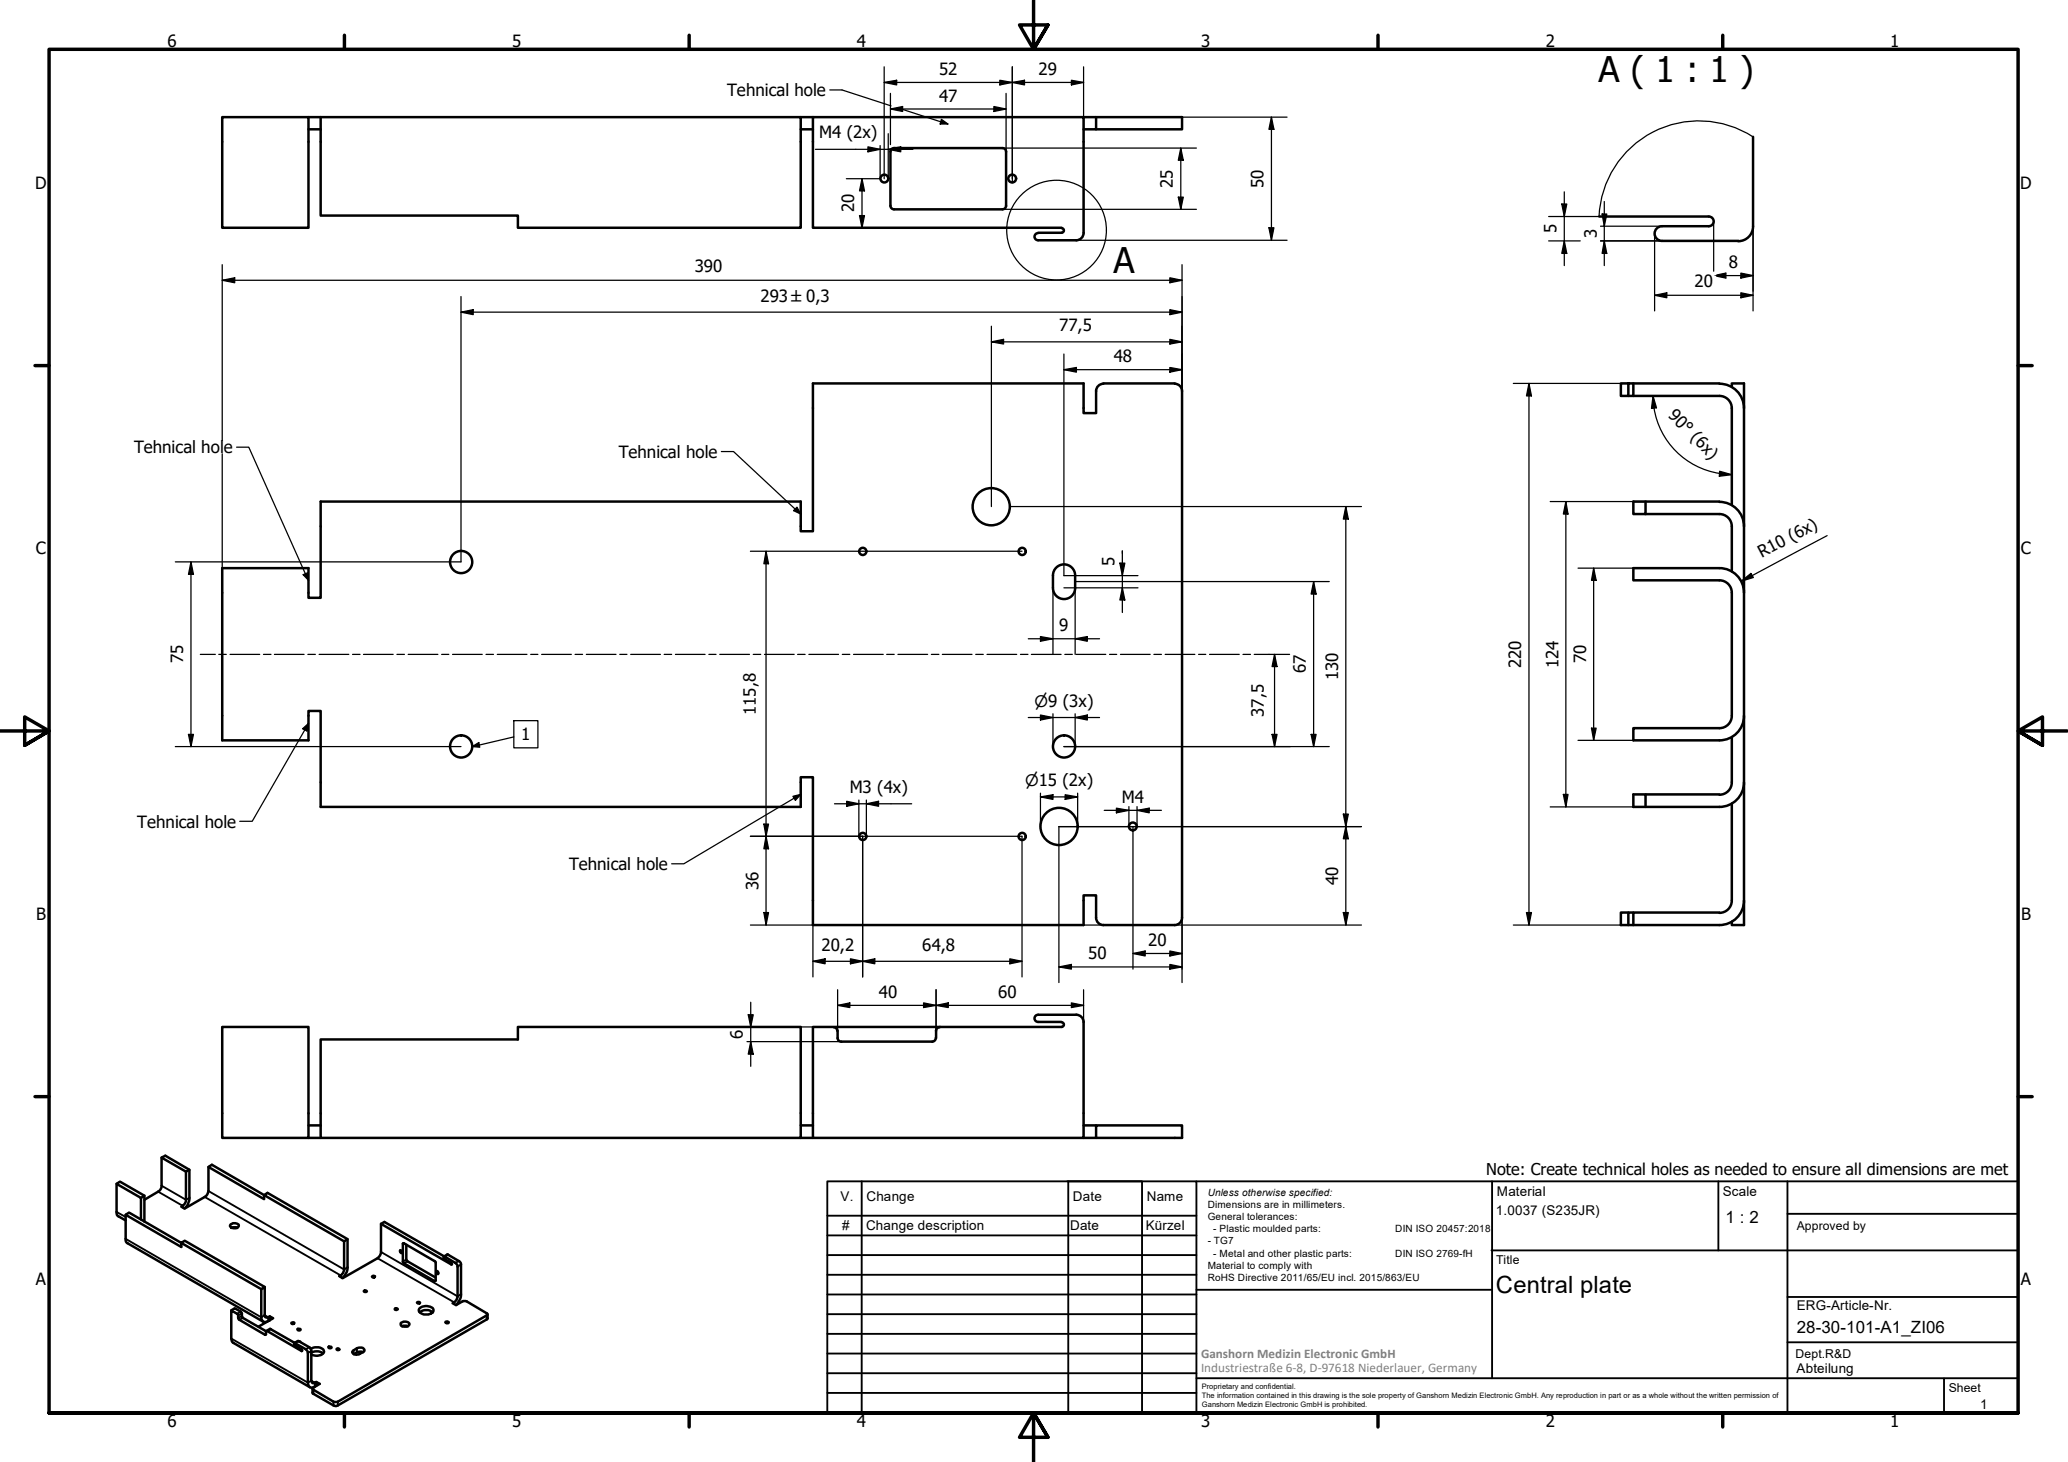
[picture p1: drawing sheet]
<svg xmlns="http://www.w3.org/2000/svg" width="420mm" height="297mm" viewBox="0 0 420 297" stroke-linecap="round" stroke-linejoin="round" font-family="sans-serif">
<!-- layer: Visible (ISO) -->
<g fill="none" stroke="#000" stroke-width=".51">
<path d="M45.1 23.8h17.6v22.5h-17.6zM62.7 23.8h2.5M62.7 26.3h2.5M65.2 23.8h97.5v22.5h-57.5v-2.5h-40zM162.7 23.8h2.5M162.7 26.3h2.5M180.9 30.8v11M181.6 30.1a.73 .73 0 0 0-.7 .7M181.7 30.1h21.9M203.7 30.1a.73 .73 0 0 1 .7 .7M204.4 30.8v11M220.2 23.8h20v2.5h-17.5"/>
<path d="M222.7 23.8v2.5h-2.5M356.2 27.8v18.2a3 3 0 0 1-3 3M180.9 41.8a.73 .73 0 0 0 .7 .7M181.7 42.5h21.9M204.4 41.8a.73 .73 0 0 1-.7 .7M210.9 47.4a.73 .73 0 0 0-.7 .7 .73 .73 0 0 0 .7 .7M210.9 48.8h7.8M215.6 46.3h-50.4v-22.5h55v23.5M215.7 46.3a.48 .48 0 0 1 .5 .5 .48 .48 0 0 1-.5 .5h-4.8M220.2 47.3a1.49 1.49 0 0 1-1.5 1.5M324.9 44h22.3a.98 .98 0 0 1 1 1 .98 .98 0 0 1-1 1h-9.5a1.49 1.49 0 0 0-1.5 1.5 1.49 1.49 0 0 0 1.5 1.4h15.5M224.2 77.9h14.5"/>
<path d="M224.2 78a1.49 1.49 0 0 0-1.5 1.5v4.4h-2.5v-6h-55v30h-2.5v-6h-97.5v19.6h-2.5v-6.1h-17.6v35h17.6v-6h2.5v19.5h97.5v-6h2.5v30h55v-6h2.5v4.5M238.7 78a1.49 1.49 0 0 1 1.5 1.5v106.9M330.8 77.9v2.5h-1.5v-2.5h20M331.9 77.9v2.5h-1.1M349.3 78a5 5 0 0 1 5 4.9M351.9 78.6v-.7h2.4v110h-2.4v-.7M331.9 80.4h17.4M349.3 80.4a2.51 2.51 0 0 1 2.6 2.5M351.9 82.9v19.7M213.9 116.9a2.25 2.25 0 0 1 2.3-2.2 2.25 2.25 0 0 1 2.2 2.2M213.9 117v2.4M213.9 119.5a2.25 2.25 0 0 0 2.3 2.2 2.25 2.25 0 0 0 2.2-2.2"/>
<path d="M218.4 117v2.4M334.3 101.9v2.5h-2.4v-2.5h17.4M334.3 104.4h15M349.3 115.4h-17.4v2.5h17.4M349.3 104.4a2.51 2.51 0 0 1 2.6 2.6M349.3 117.9a2.51 2.51 0 0 1 2.6 2.5v25a2.51 2.51 0 0 1-2.6 2.5M349.3 115.4a5 5 0 0 1 5 5M349.3 102a5 5 0 0 1 5 5M351.9 106.9v9.2M349.3 147.9h-17.4v2.5h17.4M351.9 149.8v9.1M351.9 159a2.51 2.51 0 0 1-2.6 2.5"/>
<path d="M354.3 159a5 5 0 0 1-5 4.9M354.3 145.4a5 5 0 0 1-5 5M334.3 163.9v-2.5h-2.4v2.5h17.4M334.3 161.4h15M351.9 163.2v19.7M222.7 186.5a1.49 1.49 0 0 0 1.5 1.4M240.2 186.5a1.49 1.49 0 0 1-1.5 1.4h-14.5M330.8 185.4h-1.5v2.5h20M331.9 185.4h-1.1v2.5M349.3 185.4h-17.4v2.5M351.9 183a2.51 2.51 0 0 1-2.6 2.5M354.3 183a5 5 0 0 1-5 4.9"/>
<path d="M45.1 208.6h17.6v22.6h-17.6zM65.2 211.2h40v-2.6h57.5v22.6h-97.5zM169.4 208.7a.73 .73 0 0 1 .7 .7M170.2 209.4v1.5M170.2 210.9a.73 .73 0 0 0 .7 .7h18.5a.73 .73 0 0 0 .7-.7M190.9 208.7a.73 .73 0 0 0-.7 .7v1.5M210.9 206.2a.73 .73 0 0 0-.7 .7 .73 .73 0 0 0 .7 .7M210.9 206.2h7.8M210.9 207.6h4.7M218.7 206.2a1.49 1.49 0 0 1 1.5 1.5v23.5h-55v-22.6h50.4a.48 .48 0 0 0 .6-.4 .48 .48 0 0 0-.5-.5M32.8 235.2l5 2.8 .7-.3M42.4 237.1l.7-.4 10.6 6.1v.8z"/>
<path d="M42.4 237.1v4.9l-.3 .7-.5 .5-4.1 2.3-.7-.3 .7-.5 .3-.7v-6M62.7 231.2h2.5M62.7 228.6h2.5M162.7 231.2h2.5M162.7 228.6h2.5M220.2 231.2h20v-2.6h-17.5v2.6M220.2 228.6h2.5M23.7 240.5l.7-.4 4.9 2.8-.7 .5M25.5 246.8l.7-.4 10.6 6.1 .7-.4 16.3 9.4M28.6 247.8v-4.4l-4.9-2.9v5.7a.77 .77 0 0 0 .4 .9l1.4 .9M29.3 243.8l3-1.8 .5-.7v-6.1l.8-.4 4.9 2.9v6l-.3 1-.7 .8M29.3 242.9v5.3"/>
<path d="M46.8 248.8a1.23 1.23 0 0 1 1.7 .1v.2a1.04 1.04 0 0 1-1.8-.1zM47.1 249.5l.2-.1 .9 .1M69.9 252.2v5.9l-.5 .9-.5 .3 .7 .4 7.1-4.1 .5-.5 .2-.5v-5.9l.7-.4 12.1 7M70.6 251.8l-.7 .4-16.2-9.4 .7-.4 16.2 9.4v6l-.2 .7-.8 1.1M75.6 259.4l.3-.2 .2 .1a.29 .29 0 0 1-.2 .3 .29 .29 0 0 1-.3-.2zM77.4 248.7l14.3 8.2h.1l-.1-.3-1.5-.8-.1-.4 .3-.1 2.1 1.3 .5 .6v6.4l-.5 .9-.6 .3 .7 .4 1.5-.9h.5l4.4 2.6 .1 .2-30.5 17.7h-.8l-4.2-2.5v-.3l1.4-.8-.7-.4v.7M81.3 254a.34 .34 0 0 1 .3 .2 .34 .34 0 0 1 0 .4l-.3-.2zM81.9 252.6l6.6 3.7v4l-6.6-3.8zM82.5 252.9v3.1l.2 .2 5.8 3.4M88.6 258.3a.34 .34 0 0 1 .4 .2 .34 .34 0 0 1 0 .4l-.3-.2zM90.2 255.3l.8-.4 2.3 1.4 .4 .5v6.5l-.2 .7-.9 1.2M47 266.2l.7-.4 1.2 .7 .2 .4v.7l.2 .2 4.8 2.7"/>
<path d="M53.1 261.9l.7-.4v5.7a.45 .45 0 0 0 .2 .4 .45 .45 0 0 0 .5 0l.3-.2M54.1 270.4l.8-.4 5 2.8M54.5 268.4a.83 .83 0 0 1-1 .1 .83 .83 0 0 1-.4-.9v-5.7l-16.3-9.4v.9l-11.3-6.6v4.9a.77 .77 0 0 0 .4 .9l27.6 15.9M54.8 268.3v-.9l.7 .4-3 1.7M59.2 268.7h.6a.25 .25 0 0 1-.3 .3 .25 .25 0 0 1-.3-.3zM59.8 272.8l.8-.3 2.3 1.2 .3 .4v6.4l.2 .5h.2l.7-.2M60.5 270l.5 .1a.26 .26 0 0 1-.3 .2 .26 .26 0 0 1-.2-.3zM60.7 272.5l.3 .2M63.1 274.1a1.93 1.93 0 0 1 2.7 .3 1.2 1.2 0 0 1-1.6 1l-1-.2M63.2 274.8a2.3 2.3 0 0 1 2.5 .2M66.8 273.6l.5 .1a.26 .26 0 0 1-.3 .2 .26 .26 0 0 1-.2-.3zM68.4 274.1l.2-.2 .4 .3-.4 .1z"/>
<path d="M71.6 274.6l.9-.7a.97 .97 0 0 1 1.5 .5l-.9 .7a1 1 0 0 1-1.5-.5zM73.7 274.8l-.7-.2-1.1 .5M73.9 262.3l.3-.1 .3 .1a.31 .31 0 0 1-.3 .2 .31 .31 0 0 1-.3-.2zM80.2 265.9l.3-.1 .3 .1a.29 .29 0 0 1-.3 .3 .29 .29 0 0 1-.3-.3zM81.4 268.8a1.09 1.09 0 0 1 1.8 .3 1.16 1.16 0 0 1-1.8 .1zM81.7 269.5l.2-.1 1 .1M84.7 264.7a.3 .3 0 0 1 .3-.2 .3 .3 0 0 1 .3 .3h-.3zM85.3 266.6a2.22 2.22 0 0 1 2.6 0M85.3 265.7a2.1 2.1 0 0 1 2.7 .2l.1 .2a1.33 1.33 0 0 1-1.7 1 1.02 1.02 0 0 1-1.2-1.2zM90.6 268.5l.5 .1a.29 .29 0 0 1-.3 .2 .29 .29 0 0 1-.2-.3zM99.1 267.1l-.1 .9-30.4 17.5-.3 .2-.5-.2-4.2-2.4-.1-1M63.9 281.7a.85 .85 0 0 1-1 .1 .85 .85 0 0 1-.4-.9v-6.2l-.4-.6-2.3-1.3v.5l1.5 .8 .1 .2-.1 .2-7-4.1h-.2l-.1 .7-.2 .1-5.3-3.1-.2-1-1.3-.9v5.8l.2 .7 15.8 9.2"/>
<circle cx="179.7" cy="36.3" r=".79"/>
<circle cx="205.6" cy="36.3" r=".79"/>
<circle cx="93.7" cy="114.2" r="2.25"/>
<circle cx="175.3" cy="112" r=".73"/>
<circle cx="201.4" cy="103" r="3.8"/>
<circle cx="207.7" cy="112" r=".73"/>
<circle cx="93.7" cy="151.7" r="2.25"/>
<circle cx="216.2" cy="151.7" r="2.25"/>
<circle cx="175.3" cy="169.9" r=".73"/>
<circle cx="207.7" cy="169.9" r=".73"/>
<circle cx="215.2" cy="167.9" r="3.8"/>
<circle cx="230.2" cy="167.9" r=".79"/>
</g>
<!-- layer: Break Line (ISO) -->
<path d="M356.1 27.8a20.3 20.3 0 0 0-31.2 16.2" fill="none" stroke="#000" stroke-width=".25"/>
<!-- layer: Visible Narrow (ISO) -->
<g fill="none" stroke="#000" stroke-width=".38">
<path d="M23.7 246.2l1.8 1.1M25.5 251.7l27.6 15.9 .7-.4 .7 .4v.8M32.1 242.1l5 2.9v.3M32.8 240.9l5 2.9 .7-.4M41.6 243.2l27.6 15.9v.3M42.4 242l27.5 15.9 .7-.4M76.7 255.6l15.6 9v.3M77.4 254.4l15.6 9 .7-.5M82 252.6l-.1 .1M82.5 255.9l-.6 .4M82.8 256.3l-.8 .4M91.1 254.9l-.7 .4"/>
<path d="M91.8 256.8l-.1 .1M93.2 256.2l-.7 .4M93.7 256.9l-.7 .5M47 272l15.5 8.9 .7-.4 .7 .4v.8M48.9 266.5l-.7 .4M49.1 267.4l-.7 .4M49.1 266.9l-.7 .4M49.3 267.8l-.7 .3M54 271.1l-.2 .1M55 270.1l-.7 .3M60.6 272.5l-.7 .4M61.4 274.4l-.1 .1"/>
<path d="M62.9 273.7l-.8 .4M63.2 274.5l-.7 .4M71.8 274.4v.7M72.5 273.9v.9M88.5 260.1l-.2 .2M98.9 267.3v.8M63.7 282.4v.8M67.8 284.8v.7M68.6 284.8v.7"/>
</g>
<!-- layer: Detail Boundary (ISO) -->
<circle cx="214.7" cy="46.8" r="10.1" fill="none" stroke="#000" stroke-width=".25"/>
<!-- layer: Border (ISO) -->
<g fill="none" stroke="#000" stroke-width=".7">
<path d="M70 7.2v2.8M140 7.2v2.8M210 0v10l-2.9-4.9h5.8l-2.9 4.9 2.9-4.9M280 7.2v2.8M350 7.2v2.8M7.1 74.3h2.9M410 74.3h2.9M0 148.5h10l-5-2.8v5.7l5-2.9-5 2.9M420 148.5h-10l5-2.8v5.7l-5-2.9 5 2.9M7.1 222.8h2.9M410 222.8h2.9M10 287.1v-277.1h400v277.1h-400h400"/>
<path d="M70 287.1v2.8M140 287.1v2.8M212.9 292l-2.9-4.9 2.9 4.9h-5.8l2.9-4.9v9.9M280 287.1v2.8M350 287.1v2.8"/>
</g>
<!-- layer: TitleBlock -->
<g fill="none" stroke="#000" stroke-width=".38">
<path d="M168.1 251h75M168.1 247h75M168.1 255h75M168.1 259h75M175.1 240v47M216.9 240h15M217 240v47M232 240v47M243.1 240.1v46.9h-75v-47h241.9v47.1h-167M303 254h107M303.1 240v40M349.1 240v14"/>
<path d="M363.2 240v47.1M363.2 246.6h46.8M168.1 271h75M168.1 263h75M168.1 267h75M168.1 275h75M168.1 279h75M243.1 262.1h60M363.2 272.7h46.8M363.2 263.5h46.8M168.1 283h75M216.9 287h15"/>
<path d="M243.1 280h166.9M395 280.1v7"/>
</g>
<!-- layer: Sketch Geometry (ISO) -->
<g fill="none" stroke="#000" stroke-width=".25">
<path d="M40.7 133h3.1M44.4 133h1.6M46.7 133h6.1M53.5 133h1.6M55.8 133h6M62.5 133h1.6M64.8 133h6.1M71.6 133h1.6M73.9 133h6M80.6 133h1.6M82.9 133h6.1M89.7 133h1.5"/>
<path d="M91.9 133h6.1M98.7 133h1.6M101 133h6.1M107.8 133h1.5M110 133h6.1M116.8 133h1.6M119.1 133h6.1M125.9 133h1.5M128.1 133h6.1M134.9 133h1.6M137.2 133h6.1M144 133h1.5"/>
<path d="M146.2 133h6.1M153 133h1.6M155.3 133h6.1M162.1 133h1.5M164.3 133h6.1M171.1 133h1.6M173.4 133h6.1M180.1 133h1.6M182.4 133h6.1M189.2 133h1.6M191.5 133h6M198.2 133h1.6"/>
<path d="M200.5 133h6.1M207.3 133h1.6M209.5 133h6.1M216.3 133h1.6M218.6 133h6.1M225.4 133h1.5M227.6 133h6.1M234.4 133h1.6M236.7 133h6.1M243.5 133h1.5M245.7 133h6.1M252.5 133h1.6"/>
<path d="M254.8 133h3"/>
</g>
<!-- layer: Dimension (ISO) -->
<g fill="none" stroke="#000" stroke-width=".25">
<path d="M179.6 16.7l2.6-.4v1zM179.6 16.7h40.6M179.6 13.6v22.7M180.9 19v10.4M203.1 16.3l2.6 .4-2.6 .6zM204.4 19v11.8M205.7 16.7l2.5-.4v1zM205.7 13.6v23.5M217.7 16.3l2.5 .4-2.5 .6zM220.2 13.6v15.2M165.7 30.3h19.8M175.1 36.3l.5 2.5h-1z"/>
<path d="M175.1 36.3v10M176.3 29.8l2.5 .5-2.5 .5zM178.8 29.6v6.7h-6.8M180.5 30.3l2.5-.5v1zM180.5 27.2v9.1M180.9 22.1l2.5-.5v1.1zM180.9 22.1h23.5M201.9 21.6l2.5 .5-2.5 .6zM203.6 30.1h39.5M238.7 23.8h22.8M239.9 30.1l.5 2.5h-1zM239.9 30.1v12.4"/>
<path d="M258.3 23.8l.5 2.5h-1zM258.3 23.8v25M317.8 39v15M45.1 56.9l2.6-.5v1.1zM45.1 56.9h195.1M45.1 53.8v35.7M174.6 43.8h1l-.5 2.5zM203.6 42.5h39.5M218.7 48.8h42.8M237.7 56.4l2.5 .5-2.5 .6zM239.4 40.1h1l-.5 2.4zM240.2 53.8v25.6"/>
<path d="M257.8 46.3h1l-.5 2.5zM314.6 44h10.3M314.6 48.9h6.5M317.3 41.5h1l-.5 2.5zM317.8 48.9l.5 2.6h-1zM325.2 48.9h12.5M325.2 46h12.5M325.5 43.5h1l-.6 2.5zM325.9 48.9l.6 2.6h-1zM325.9 40.9v13.1M336.2 60l2.4-.5v1zM336.2 60h20"/>
<path d="M336.2 47.5v15.7M348.2 44.9v10.2M348.8 55.9l1.8-.4v1l-1.8-.4M348.8 56h7.4M353.7 59.5l2.5 .5-2.5 .5zM353.7 55.5l2.5 .5-2.5 .5zM356.2 46v17.2M93.7 63.4l2.4-.5v1zM93.7 60.2v54h-58.1M93.7 63.4h146.5M201.4 69.5l2.5-.6v1zM201.4 69.5h38.8"/>
<path d="M201.4 66.3v36.6M216.2 75.1l2.5-.4v.9zM216.2 75.1h24M216.2 71.9v45.1h15M237.7 62.9l2.5 .5-2.5 .5zM237.7 68.9l2.5 .6-2.5 .4zM237.7 74.7l2.5 .4-2.5 .5zM307.5 77.9h24.4M310.6 77.9l.5 2.5h-1zM310.6 77.9v110M45.1 92.2v28.2M335.9 80.4l.6 2.5-1 .1z"/>
<path d="M335.9 80.4a16 16 0 0 0 13.4 15.8M349.4 95.7l2.5 .7-2.6 .4zM349.4 96.3l2.5 .1M38.8 114.2l.5 2.5h-1zM38.8 114.2v37.5M152.5 112h55.1M155.6 112l.5 2.5h-.9zM155.6 112v75.9M205.2 102.9h71.4M213.9 119.4v13.6M216.2 119.4h15M218.4 118.2h51.7"/>
<path d="M218.4 119.4v13.6M227.5 114.4h1l-.5 2.6zM228 119.4l.5 2.5h-1zM228 111.9v12.5M266.9 118.2l.5 2.5h-1zM266.9 118.2v33.5M273.4 102.9l.5 2.6h-1zM273.4 102.9v85M315 101.9h19.3M318.1 101.9l.5 2.5h-1zM318.1 101.9v62M320.6 115.4h11.3"/>
<path d="M323.8 115.4l.5 2.5h-1zM323.8 115.4v35M353.8 118.1l1.9-1.6 .5 .8zM371.2 108.8l-17.4 9.3M208.9 129.8h14.5M211.4 129.3l2.5 .5-2.5 .5zM218.4 129.8l2.5-.5v1zM257.8 133h4.2M259 133l.5 2.4h-1.1zM259 133v18.7M35.6 151.7h58.1M38.3 149.2h1l-.5 2.5z"/>
<path d="M208.9 145.8h14.5M211.4 145.3l2.5 .5-2.5 .5zM213.9 145v6.7M216.2 151.7h53.9M218.4 145.8l2.5-.5v1zM218.4 145v6.7M258.4 149.2h1.1l-.5 2.5zM266.4 149.2h1l-.5 2.5zM320.6 150.4h11.3M323.3 147.9h1l-.5 2.5zM152.5 169.9h55.1v28.6M155.2 167.4h.9l-.5 2.5z"/>
<path d="M155.6 169.9l.5 2.6h-.9zM169.5 163.3h15.7M172 162.8l2.5 .5-2.5 .5zM174.5 162.5v7.4M175.3 169.9v28.6M176 163.3l2.5-.5v1zM176 162.5v7.4M211.4 161.9l2.5-.4v.9zM211.4 161.9h7.5M211.4 161.1v6.8M216.4 161.5l2.5 .4-2.5 .5zM218.9 161.1v6.8"/>
<path d="M224.3 164.6h11.7M226.8 164.2l2.6 .4-2.6 .5zM229.4 163.9v4M230.2 167.9v29M231 164.6l2.5-.4v.9zM231 163.9v4M272.9 165.4h1l-.5 2.5zM273.4 167.9l.5 2.5h-1zM276.6 167.9h-61.5v31.7M315 163.9h19.3M317.6 161.4h1l-.5 2.5zM152.5 187.9h12.7"/>
<path d="M155.2 185.4h.9l-.5 2.5zM165.2 195.3l2.4-.5v1zM165.2 195.3h42.4M165.2 182.9v15.6M172.8 194.8l2.5 .5-2.5 .5zM175.3 195.3l2.4-.5v1zM205.2 194.8l2.4 .5-2.4 .5zM215.1 196.5l2.6-.6v1zM215.1 196.5h25.1M220.2 187.9h56.4M230.2 193.7l2.5-.5v1zM230.2 193.7h10"/>
<path d="M237.7 193.2l2.5 .5-2.5 .5zM237.7 195.9l2.5 .6-2.5 .4zM240.2 186.4v13.2M272.9 185.4h1l-.5 2.5zM307.5 187.9h24.4M310.1 185.4h1l-.5 2.5zM151.8 208.6h17.6M151.8 211.6h19.1M152 206.2h1l-.5 2.4zM152.5 211.6l.5 2.6h-1zM152.5 203.6v13M170.2 204.3l2.5-.5v.9z"/>
<path d="M170.2 204.3h50M170.2 201.1v8.3M187.6 203.8l2.6 .5-2.6 .4zM190.2 204.3l2.5-.5v.9zM190.2 201.1v8.3M217.7 203.8l2.5 .5-2.5 .4zM220.2 201.1v6.5"/>
</g>
<g fill="#000">
<path d="M179.6 16.7l2.6-.4v1zM203.1 16.3l2.6 .4-2.6 .6zM205.7 16.7l2.5-.4v1zM217.7 16.3l2.5 .4-2.5 .6zM175.1 36.3l.5 2.5h-1zM176.3 29.8l2.5 .5-2.5 .5zM180.5 30.3l2.5-.5v1zM180.9 22.1l2.5-.5v1.1zM201.9 21.6l2.5 .5-2.5 .6zM239.9 30.1l.5 2.5h-1zM258.3 23.8l.5 2.5h-1zM45.1 56.9l2.6-.5v1.1z"/>
<path d="M174.6 43.8h1l-.5 2.5zM237.7 56.4l2.5 .5-2.5 .6zM239.4 40.1h1l-.5 2.4zM257.8 46.3h1l-.5 2.5zM317.3 41.5h1l-.5 2.5zM317.8 48.9l.5 2.6h-1zM325.5 43.5h1l-.6 2.5zM325.9 48.9l.6 2.6h-1zM336.2 60l2.4-.5v1zM348.2 56l2.4-.5v1zM353.7 55.5l2.5 .5-2.5 .5zM93.7 63.4l2.4-.5v1z"/>
<path d="M201.4 69.5l2.5-.6v1zM216.2 75.1l2.5-.4v.9zM237.7 62.9l2.5 .5-2.5 .5zM237.7 68.9l2.5 .6-2.5 .4zM237.7 74.7l2.5 .4-2.5 .5zM353.7 59.5l2.5 .5-2.5 .5zM310.6 77.9l.5 2.5h-1zM335.9 80.4l.6 2.5-1 .1zM349.4 95.7l2.5 .7-2.6 .4zM38.8 114.2l.5 2.5h-1zM155.6 112l.5 2.5h-.9zM227.5 114.4h1l-.5 2.6z"/>
<path d="M273.4 102.9l.5 2.6h-1zM318.1 101.9l.5 2.5h-1zM323.8 115.4l.5 2.5h-1zM353.8 118.1l1.9-1.6 .5 .8zM211.4 129.3l2.5 .5-2.5 .5zM218.4 129.8l2.5-.5v1zM228 119.4l.5 2.5h-1zM259 133l.5 2.4h-1.1zM266.9 118.2l.5 2.5h-1zM38.3 149.2h1l-.5 2.5zM211.4 145.3l2.5 .5-2.5 .5zM218.4 145.8l2.5-.5v1z"/>
<path d="M258.4 149.2h1.1l-.5 2.5zM266.4 149.2h1l-.5 2.5zM323.3 147.9h1l-.5 2.5zM155.2 167.4h.9l-.5 2.5zM155.6 169.9l.5 2.6h-.9zM172 162.8l2.5 .5-2.5 .5zM176 163.3l2.5-.5v1zM211.4 161.9l2.5-.4v.9zM216.4 161.5l2.5 .4-2.5 .5zM226.8 164.2l2.6 .4-2.6 .5zM231 164.6l2.5-.4v.9zM272.9 165.4h1l-.5 2.5z"/>
<path d="M273.4 167.9l.5 2.5h-1zM317.6 161.4h1l-.5 2.5zM155.2 185.4h.9l-.5 2.5zM165.2 195.3l2.4-.5v1zM172.8 194.8l2.5 .5-2.5 .5zM175.3 195.3l2.4-.5v1zM205.2 194.8l2.4 .5-2.4 .5zM215.1 196.5l2.6-.6v1zM230.2 193.7l2.5-.5v1zM237.7 193.2l2.5 .5-2.5 .5zM237.7 195.9l2.5 .6-2.5 .4zM272.9 185.4h1l-.5 2.5z"/>
<path d="M310.1 185.4h1l-.5 2.5zM152 206.2h1l-.5 2.4zM152.5 211.6l.5 2.6h-1zM170.2 204.3l2.5-.5v.9zM187.6 203.8l2.6 .5-2.6 .4zM190.2 204.3l2.5-.5v.9zM217.7 203.8l2.5 .5-2.5 .4z"/>
</g>
<!-- layer: Symbol (ISO) -->
<g fill="none" stroke="#000" stroke-width=".25">
<path d="M168.6 18.3h2.5l9.9 3.2M183.3 22.2l9.3 3M191.3 24.2l1.3 1h-1.6zM48.1 90.9h2.4l12.2 27M146.6 91.7h2.4l13.7 12.7M61.6 116.8l.9-.4 .2 1.5zM161.9 103l.8 1.4-1.5-.7zM61.5 148.1l1.2-1.1-.3 1.5zM62.7 147l-11.5 19.9h-2.5M95.9 151.7l1.4-.8 .2 .9zM104.4 146.4h4.9v5.5h-4.9zM104.4 149.7l-8.5 2"/>
<path d="M161.1 161.8l1.6-.4-1.1 1.2zM162.7 161.4l-23.8 14.1h-2.4"/>
</g>
<path d="M191.3 24.2l1.3 1h-1.6zM61.6 116.8l.9-.4 .2 1.5zM161.9 103l.8 1.4-1.5-.7zM61.5 148.1l1.2-1.1-.3 1.5zM95.9 151.7l1.4-.8 .2 .9zM161.1 161.8l1.6-.4-1.1 1.2z" fill="#000"/>
<g font-size="7.2">
<text x="324.7" y="16.7">A ( 1 : 1 )</text>
<text x="226.3" y="55.5">A</text>
</g>
<text font-size="4.8" x="303.9" y="262.7">Central plate</text>
<g font-size="3.4">
<text x="34" y="9.6">6</text>
<text x="104.1" y="9.6">5</text>
<text x="174.1" y="9.6">4</text>
<text x="244" y="9.6">3</text>
<text x="314.1" y="9.6">2</text>
<text x="384" y="9.6">1</text>
<text x="190.8" y="15.2">52</text>
<text x="211" y="15.2">29</text>
<text x="147.8" y="19.5">Tehnical hole</text>
<text x="190.8" y="20.6">47</text>
<text x="166.4" y="28.1">M4 (2x)</text>
<text x="7.2" y="38.4">D</text>
<text x="238.3" y="38.2" transform="rotate(-90 238.3 38.2)">25</text>
<text x="256.7" y="38.2" transform="rotate(-90 256.7 38.2)">50</text>
<text x="410.5" y="38.4">D</text>
<text x="173.5" y="43.2" transform="rotate(-90 173.5 43.2)">20</text>
<text x="316.2" y="47.4" transform="rotate(-90 316.2 47.4)">5</text>
<text x="324.4" y="48.4" transform="rotate(-90 324.4 48.4)">3</text>
<text x="141.2" y="55.4">390</text>
<text x="344.3" y="58.4">20</text>
<text x="351.2" y="54.4">8</text>
<text x="154.5" y="61.3">293 ±0,3</text>
<text x="215.2" y="67.3">77,5</text>
<text x="226.3" y="73.6">48</text>
<text x="338.8" y="84.6" transform="rotate(45 338.8 84.6)">90° (6x)</text>
<text x="27.2" y="92.1">Tehnical hole</text>
<text x="125.7" y="93">Tehnical hole</text>
<text x="7.3" y="112.6">C</text>
<text x="357.9" y="113.4" transform="rotate(-28 357.9 113.4)">R10 (6x)</text>
<text x="410.6" y="112.6">C</text>
<text x="226.4" y="115" transform="rotate(-90 226.4 115)">5</text>
<text x="215.2" y="128.3">9</text>
<text x="37.2" y="134.8" transform="rotate(-90 37.2 134.8)">75</text>
<text x="265.3" y="136.8" transform="rotate(-90 265.3 136.8)">67</text>
<text x="309.1" y="135.7" transform="rotate(-90 309.1 135.7)">220</text>
<text x="316.6" y="135.7" transform="rotate(-90 316.6 135.7)">124</text>
<text x="322.3" y="134.8" transform="rotate(-90 322.3 134.8)">70</text>
<text x="271.8" y="138.2" transform="rotate(-90 271.8 138.2)">130</text>
<text x="153.5" y="145.3" transform="rotate(-90 153.5 145.3)">115,8</text>
<text x="256.8" y="145.7" transform="rotate(-90 256.8 145.7)">37,5</text>
<text x="105.9" y="150.4">1</text>
<text x="172.7" y="161.1">M3 (4x)</text>
<text x="227.9" y="163.1">M4</text>
<text x="27.9" y="168.1">Tehnical hole</text>
<text x="115.6" y="176.8">Tehnical hole</text>
<text x="271.8" y="179.8" transform="rotate(-90 271.8 179.8)">40</text>
<text x="154.1" y="180.8" transform="rotate(-90 154.1 180.8)">36</text>
<text x="7.4" y="186.9">B</text>
<text x="410.7" y="186.9">B</text>
<text x="166.9" y="193.2">20,2</text>
<text x="187.4" y="193.2">64,8</text>
<text x="221.1" y="194.9">50</text>
<text x="233.3" y="192.1">20</text>
<text x="178.6" y="202.7">40</text>
<text x="202.8" y="202.7">60</text>
<text x="150.9" y="211.1" transform="rotate(-90 150.9 211.1)">6</text>
<text x="350.6" y="248.5">1 : 2</text>
<text x="7.3" y="261.2">A</text>
<text x="410.6" y="261.2">A</text>
<text x="365.1" y="270.9">28-30-101-A1_ZI06</text>
<text x="34" y="289.9">6</text>
<text x="104.1" y="289.9">5</text>
<text x="174.1" y="289.9">4</text>
<text x="244" y="289.9">3</text>
<text x="314.1" y="289.9">2</text>
<text x="384" y="289.9">1</text>
</g>
<text font-size="3.3" x="301.9" y="238.8">Note: Create technical holes as needed to ensure all dimensions are met</text>
<g font-size="3.2">
<text x="210.2" y="143.6">⌀9 (3x)</text>
<text x="208.3" y="159.8">⌀15 (2x)</text>
</g>
<g font-size="2.7">
<text x="170.8" y="244">V.</text>
<text x="176" y="244">Change</text>
<text x="218" y="244">Date</text>
<text x="233" y="244">Name</text>
<text x="304.1" y="243">Material</text>
<text x="350" y="243.1">Scale</text>
<text x="171.1" y="249.9">#</text>
<text x="176" y="249.9">Change description</text>
<text x="217.4" y="250">Date</text>
<text x="232.8" y="250">Kürzel</text>
<text x="303.9" y="246.8">1.0037 (S235JR)</text>
<text x="365.1" y="266.1">ERG-Article-Nr.</text>
<text x="365" y="279">Abteilung</text>
<text x="402.3" y="286.2">1</text>
</g>
<g font-size="2.7" fill="#808080">
<text x="244" y="275.8">Ganshorn Medizin Electronic GmbH</text>
<text x="244" y="278.7">Industriestraße 6-8, D-97618 Niederlauer, Germany</text>
</g>
<g font-size="2.5">
<text x="365.1" y="249.9">Approved by</text>
<text x="304" y="256.8">Title</text>
<text x="364.8" y="275.8">Dept.R&amp;D</text>
<text x="395.9" y="282.9">Sheet</text>
</g>
<g font-size="2">
<text x="245.4" y="242.9">Unless otherwise specified:</text>
<text x="245.4" y="245.4">Dimensions are in millimeters.</text>
<text x="245.4" y="247.9">General tolerances:</text>
<text x="246.5" y="250.4">- Plastic moulded parts:</text>
<text x="283.5" y="250.4">DIN ISO 20457:2018</text>
<text x="245.4" y="252.8">- TG7</text>
<text x="245.4" y="257.9">Material to comply with</text>
<text x="246.5" y="255.4">- Metal and other plastic parts:</text>
<text x="283.5" y="255.4">DIN ISO 2769-fH</text>
<text x="245.4" y="260.3">RoHS Directive 2011/65/EU incl. 2015/863/EU</text>
</g>
<g font-size="1.5">
<text x="244.2" y="282.2">Proprietary and confidential.</text>
<text x="244.2" y="284">The information contained in this drawing is the sole property of Ganshorn Medizin Electronic GmbH. Any reproduction in part or as a whole without the written permission of</text>
<text x="244.2" y="285.8">Ganshorn Medizin Electronic GmbH is prohibited.</text>
</g>
</svg>
